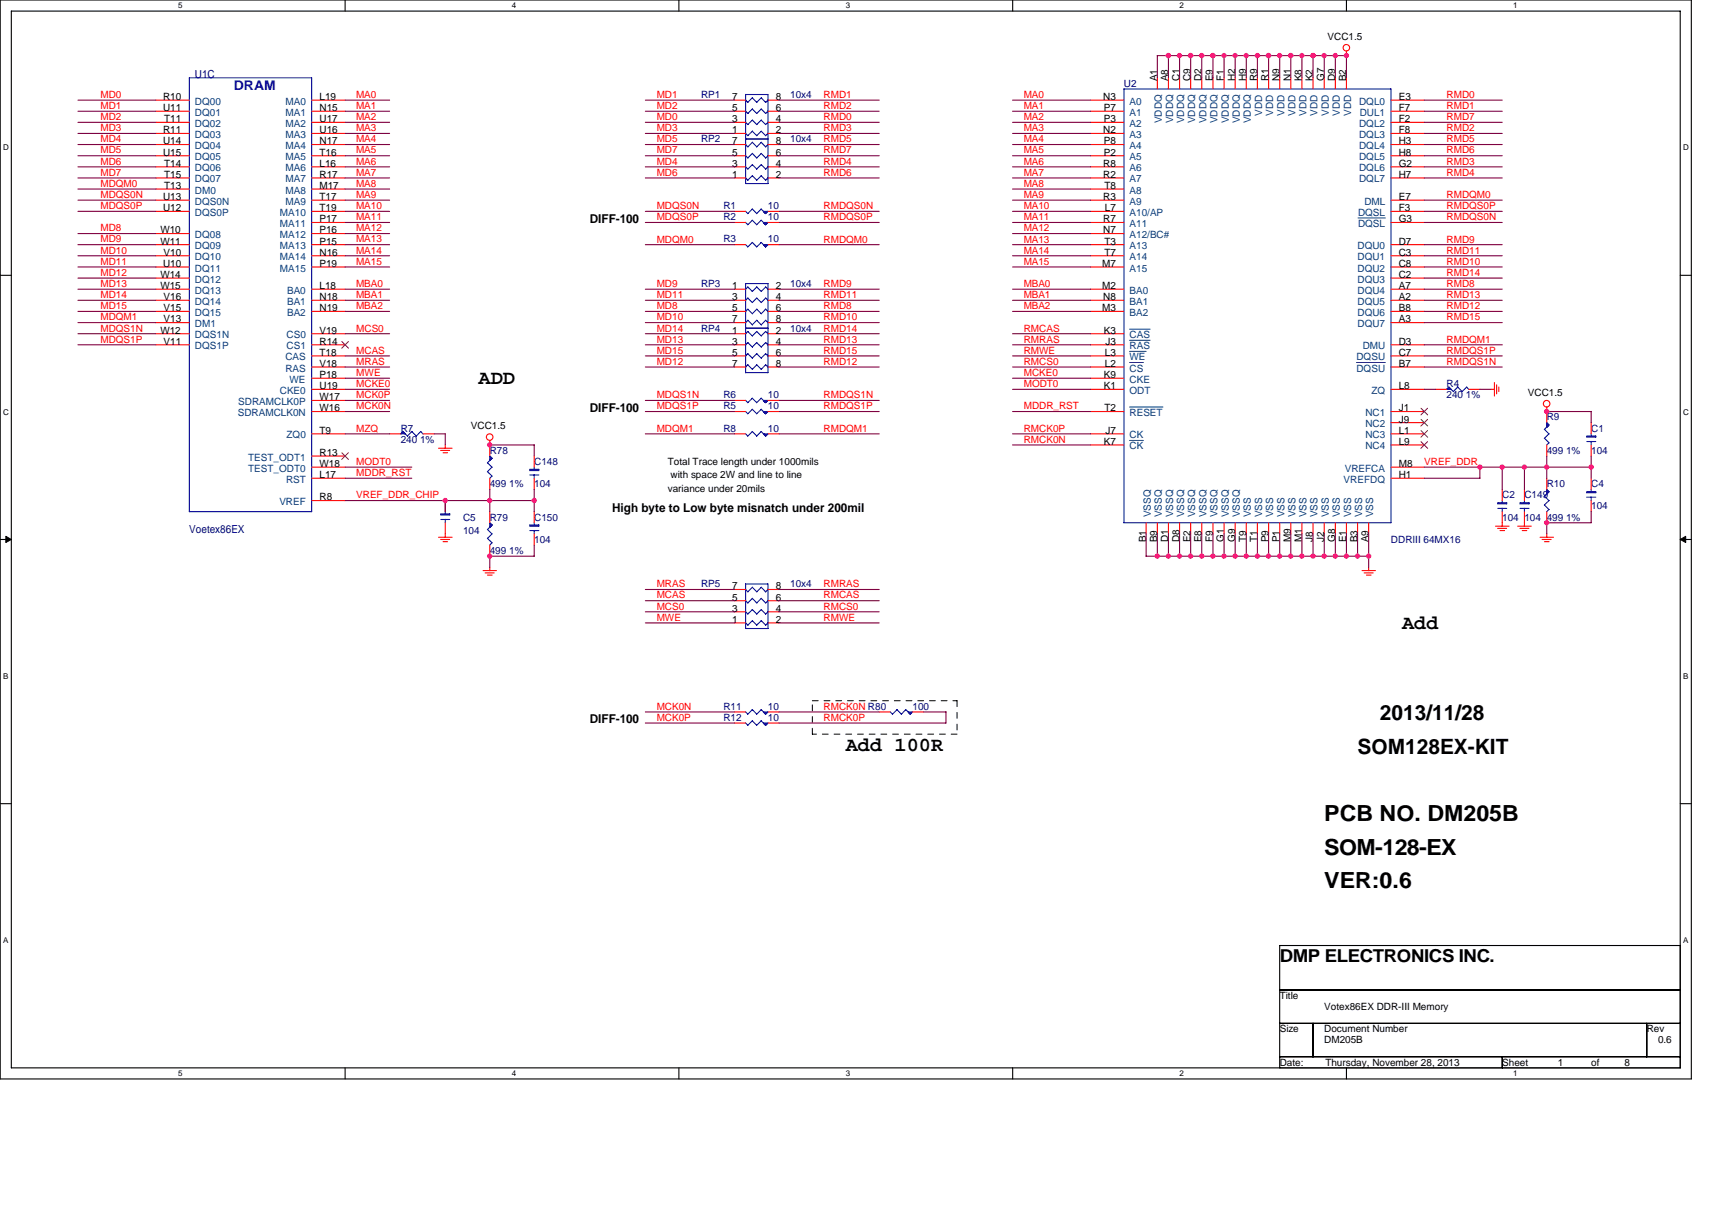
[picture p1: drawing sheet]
<svg xmlns="http://www.w3.org/2000/svg" width="297mm" height="210mm" viewBox="0 0 297 210" stroke-linecap="round" stroke-linejoin="round" font-family="sans-serif">
<path d="M0 0h293.5v187.2h-293.5zM2 1.9h289.5v183.4h-289.5z" fill="none" stroke="#000" stroke-width=".19"/>
<g fill="#fff">
<path d="M30.9 .2h.8v1.6h-.8z"/>
<path d="M30.9 185.5h.8v1.6h-.8z"/>
</g>
<path d="M59.9 0v1.9M59.9 185.3v1.9" fill="none" stroke="#000" stroke-width=".19"/>
<g fill="#fff">
<path d="M88.8 .2h.8v1.6h-.8z"/>
<path d="M88.8 185.5h.8v1.6h-.8z"/>
</g>
<path d="M117.8 0v1.9M117.8 185.3v1.9" fill="none" stroke="#000" stroke-width=".19"/>
<g fill="#fff">
<path d="M146.7 .2h.8v1.6h-.8z"/>
<path d="M146.7 185.5h.8v1.6h-.8z"/>
</g>
<path d="M175.7 0v1.9M175.7 185.3v1.9" fill="none" stroke="#000" stroke-width=".19"/>
<g fill="#fff">
<path d="M204.7 .2h.7v1.6h-.7z"/>
<path d="M204.7 185.5h.7v1.6h-.7z"/>
</g>
<path d="M233.6 0v1.9M233.6 185.3v1.9" fill="none" stroke="#000" stroke-width=".19"/>
<g fill="#fff">
<path d="M262.6 .2h.7v1.6h-.7z"/>
<path d="M262.6 185.5h.7v1.6h-.7z"/>
<path d="M.5 24.8h1v1.6h-1z"/>
<path d="M292 24.8h1v1.6h-1z"/>
<path d="M.5 70.7h1v1.5h-1z"/>
<path d="M292 70.7h1v1.5h-1z"/>
</g>
<path d="M0 47.8h2M291.5 47.8h2" fill="none" stroke="#000" stroke-width=".19"/>
<g fill="#fff">
<path d="M.5 116.5h.9v1.6h-.9z"/>
<path d="M292 116.5h.9v1.6h-.9z"/>
</g>
<path d="M0 93.6h2M291.5 93.6h2" fill="none" stroke="#000" stroke-width=".19"/>
<path d="M1 93.1l1 .5-1 .5zM291.5 93.6l1-.5v1z" fill="#000" stroke="#000" stroke-width=".17"/>
<g fill="#fff">
<path d="M.5 162.4h.9v1.5h-.9z"/>
<path d="M292 162.4h.9v1.5h-.9z"/>
</g>
<path d="M0 139.5h2M291.5 139.5h2M222 164.1h69.5v21.2h-69.5zM222 171.8h69.5M222 177.6h69.5M227.8 177.6v5.8M285.7 177.6v5.8M222 183.4h69.5M260.6 183.4v1.9" fill="none" stroke="#000" stroke-width=".19"/>
<path d="M140.9 121.6h25.1M140.9 127.4v-5.8M166 121.6v5.8M166 127.4h-25.1" fill="none" stroke="#000" stroke-width=".17" stroke-dasharray="1 1 1 1 1 1 1 1"/>
<g fill="none" stroke="#f00" stroke-width=".19">
<path d="M27.1 17.4h5.7M27.1 19.3h5.7M54.1 17.4h5.8M54.1 19.3h5.8M127.4 17.4h2M127.4 19.3h2M133.2 17.4h2M133.2 19.3h2M189.2 17.4h5.8M189.2 19.3h5.8M200.8 13.5v1.9M202.7 13.5v1.9"/>
<path d="M204.7 13.5v1.9M206.6 13.5v1.9M208.5 13.5v1.9M210.5 13.5v1.9M212.4 13.5v1.9M214.3 13.5v1.9M216.2 13.5v1.9M218.2 13.5v1.9M220.1 13.5v1.9M222 13.5v1.9M224 13.5v1.9M225.9 13.5v1.9"/>
<path d="M227.8 13.5v1.9M229.8 13.5v1.9M231.7 13.5v1.9M233.6 8.9v.8M233.6 13.5v1.9M241.3 17.4h5.8M241.3 19.3h5.8M27.1 21.2h5.7M27.1 23.2h5.7M27.1 25.1h5.7M27.1 27h5.7M27.1 29h5.7"/>
<path d="M27.1 30.9h5.7M27.1 32.8h5.7M27.1 34.7h5.7M27.1 36.7h5.7M54.1 21.2h5.8M54.1 23.2h5.8M54.1 25.1h5.8M54.1 27h5.8M54.1 29h5.8M54.1 30.9h5.8M54.1 32.8h5.8M54.1 34.7h5.8"/>
<path d="M54.1 36.7h5.8M54.1 38.6h5.8M127.4 21.2h2M127.4 23.2h2M127.4 25.1h2M127.4 27h2M127.4 29h2M127.4 30.9h2M127.4 36.7h2M127.4 38.6h2M133.2 21.2h2M133.2 23.2h2"/>
<path d="M133.2 25.1h2M133.2 27h2M133.2 29h2M133.2 30.9h2M133.2 36.7h2M133.2 38.6h2M189.2 21.2h5.8M189.2 23.2h5.8M189.2 25.1h5.8M189.2 27h5.8M189.2 29h5.8M189.2 30.9h5.8"/>
<path d="M189.2 32.8h5.8M189.2 34.7h5.8M189.2 36.7h5.8M189.2 38.6h5.8M241.3 21.2h5.8M241.3 23.2h5.8M241.3 25.1h5.8M241.3 27h5.8M241.3 29h5.8M241.3 30.9h5.8M241.3 34.7h5.8M241.3 36.7h5.8"/>
<path d="M241.3 38.6h5.8M27.1 40.5h5.7M27.1 50.2h5.7M27.1 52.1h5.7M27.1 54h5.7M27.1 57.9h5.7M27.1 59.8h5.7M27.1 42.5h5.7M27.1 44.4h5.7M27.1 46.3h5.7M27.1 48.3h5.7M27.1 56h5.7"/>
<path d="M54.1 40.5h5.8M54.1 50.2h5.8M54.1 52.1h5.8M54.1 54h5.8M54.1 57.9h5.8M54.1 59.8h5.8M54.1 42.5h5.8M54.1 44.4h5.8M54.1 46.3h5.8M127.4 50.2h2M127.4 52.1h2M127.4 54h2"/>
<path d="M127.4 57.9h2M127.4 59.8h2M127.4 42.5h2M127.4 56h2M133.2 50.2h2M133.2 52.1h2M133.2 54h2M133.2 57.9h2M133.2 59.8h2M133.2 42.5h2M133.2 56h2M189.2 40.5h5.8"/>
<path d="M189.2 50.2h5.8M189.2 52.1h5.8M189.2 54h5.8M189.2 57.9h5.8M189.2 59.8h5.8M189.2 42.5h5.8M189.2 44.4h5.8M189.2 46.3h5.8M241.3 50.2h5.8M241.3 52.1h5.8M241.3 54h5.8M241.3 59.8h5.8"/>
<path d="M241.3 42.5h5.8M241.3 44.4h5.8M241.3 46.3h5.8M241.3 48.3h5.8M241.3 56h5.8M54.1 67.6h5.8M54.1 75.3h5.8M54.1 65.6h5.8M54.1 63.7h5.8M54.1 61.8h5.8M54.1 71.4h5.8M54.1 69.5h5.8"/>
<path d="M54.1 79.1h5.8M67.6 75.3h1.9M73.4 75.3h1.9M76.1 77.8h2.3M76.5 78.2h1.5M76.9 78.6h.8M77.3 77.2v.6M85 76.4v2.7M92.7 79.1v2M127.4 75.3h2M127.4 63.7h2M127.4 61.8h2"/>
<path d="M127.4 71.4h2M127.4 69.5h2M133.2 75.3h2M133.2 63.7h2M133.2 61.8h2M133.2 71.4h2M133.2 69.5h2M189.2 67.6h5.8M189.2 75.3h5.8M189.2 77.2h5.8M189.2 65.6h5.8M189.2 63.7h5.8"/>
<path d="M189.2 61.8h5.8M189.2 71.4h5.8M241.3 67.6h5.8M241.3 75.3h5.8M241.3 77.2h5.8M241.3 63.7h5.8M241.3 61.8h5.8M241.3 71.4h5.8M241.3 73.3h5.8M249.1 67.6h1.9M254.8 67.6h2M258.7 67.6h.6"/>
<path d="M259.3 66.4v2.3M259.7 66.8v1.5M260.1 67.2v.7M268.4 70.7v2.6M268.4 77.2v1.9M276.1 73.3v2M276.1 77.2v1.9M54.1 81.1h5.8M54.1 83h5.8M54.1 86.9h5.8M76.1 93.2h2.3M76.5 93.6h1.5"/>
<path d="M76.9 94h.8M77.3 86.9v1.9M77.3 90.7v2.6M83.8 99h2.3M84.2 99.4h1.5M84.6 99.8h.8M85 83v1.9M85 88.8v1.9M85 94.6v1.9M85 98.4v.6M92.7 83v1.9M92.7 88.8v1.9"/>
<path d="M92.7 92.6v2M198.9 90.7v1.9M200.8 90.7v1.9M202.7 90.7v1.9M204.7 90.7v1.9M206.6 90.7v1.9M208.5 90.7v1.9M210.5 90.7v1.9M212.4 90.7v1.9M214.3 90.7v1.9M216.2 90.7v1.9M218.2 90.7v1.9"/>
<path d="M220.1 90.7v1.9M222 90.7v1.9M224 90.7v1.9M225.9 90.7v1.9M227.8 90.7v1.9M229.8 90.7v1.9M231.7 90.7v1.9M233.6 90.7v1.9M235.5 90.7v1.9M236.3 99h2.4M236.7 99.4h1.5M237.1 99.8h.8"/>
<path d="M237.5 90.7v1.9M237.5 98.4v.6M241.3 81.1h5.8M241.3 83h5.8M259.5 91.3h2.3M259.8 91.7h1.6M260.3 92.1h.7M260.6 84.9v2M260.6 88.8v2.5M263.3 91.3h2.4M263.7 91.7h1.6M264.1 92.1h.8"/>
<path d="M264.5 84.9v2M264.5 88.8v2.5M267.2 93.2h2.3M267.6 93.6h1.5M268 94h.8M268.4 83v1.9M268.4 88.8v1.9M268.4 92.6v.7M276.1 83v1.9M276.1 86.9v1.9M127.4 108.1h2M127.4 106.2h2"/>
<path d="M127.4 104.2h2M127.4 102.3h2M133.2 108.1h2M133.2 106.2h2M133.2 104.2h2M133.2 102.3h2M127.4 123.5h2M127.4 125.5h2M133.2 123.5h2M133.2 125.5h2M152.5 123.5h2M158.3 123.5h1.9"/>
<circle cx="233.6" cy="8.3" r=".57"/>
<circle cx="85" cy="75.8" r=".57"/>
<circle cx="268.3" cy="70.1" r=".57"/>
</g>
<g fill="none" stroke="#00f" stroke-width=".19">
<path d="M32.8 13.5h21.3v75.3h-21.3zM129.4 19.3l.4 .4M129.4 17.4l.4 .4M129.4 16.4h3.8l.1 15.5h-3.9zM130.5 18.9l.8 .8 .8-.8 .8 .8M130.5 17l.8 .8M130.6 18.9l-.9 .8M130.6 17l-.9 .8M131.3 17.8l.8-.8 .8 .8M133.3 19.3l-.5 .4M133.3 17.4l-.5 .4M195 15.4h46.3v75.3h-46.3z"/>
<path d="M129.3 24.1h4M129.3 38.6l.4 .4 .8-.8 .8 .8M129.3 36.7l.4 .4M129.4 23.2l.4 .4M129.4 21.2l.4 .4M129.4 30.9l.4 .4M129.4 29l.4 .4M129.4 27l.4 .4M129.4 25.1l.4 .4M130.5 22.8l.8 .8 .8-.8 .8 .8M130.5 20.8l.8 .8M130.5 30.5l.8 .8 .8-.8 .8 .8"/>
<path d="M130.5 28.6l.8 .8M130.5 24.7l.8 .8 .8-.8 .8 .8M130.6 22.8l-.9 .7M130.6 20.8l-.9 .8M130.6 30.5l-.9 .8M130.6 28.6l-.9 .7M130.6 26.6l-.9 .8M130.6 24.7l-.9 .8M131.3 37.1l-.8-.8-.8 .8M132.1 38.2l.7 .8 .4-.4M132.1 36.3l.7 .8M132.1 20.8l.8 .8"/>
<path d="M132.1 38.2l-.8 .8M132.1 28.6l.8 .8M132.1 26.6l.8 .8M132.1 36.3l-.8 .8M132.1 20.8l-.8 .8M132.1 26.6l-.8 .8-.8-.8M132.1 28.6l-.8 .7M133.2 36.7l-.4 .4M133.3 23.1l-.5 .4M133.3 21.2l-.5 .4M133.3 30.9l-.5 .4M133.3 28.9l-.5 .4"/>
<path d="M133.3 27l-.5 .4M133.3 25.1l-.5 .4M129.3 56.9h4M129.3 42.4l.4 .5 .8-.8 .8 .7M129.4 49.2h3.8v15.5h-3.8zM129.7 57.5l.9 .8M129.7 59.5l.9 .7M129.7 49.8l.9 .8M129.7 51.7l.9 .8M129.7 53.7l.9 .8M129.7 55.6l.9 .8M129.8 57.5l-.4 .4"/>
<path d="M129.8 59.4l-.4 .4M129.8 49.8l-.4 .4M129.8 51.7l-.4 .4M129.8 53.6l-.4 .4M129.8 55.6l-.4 .4M130.5 54.4l.8-.8 .8 .9M130.5 56.4l.8-.8 .8 .8M131.3 59.5l.8 .7M131.3 51.7l.8 .8M131.3 59.4l-.8 .8M131.3 51.7l-.8 .8M132.1 42.1l.7 .8 .4-.4"/>
<path d="M132.1 42.1l-.8 .8M132.8 57.5l.5 .4M132.8 59.5l.5 .4M132.8 49.8l.5 .4M132.8 51.7l.5 .4M132.8 53.7l.5 .4M132.8 55.6l.5 .4M132.9 57.5l-.8 .8-.8-.8-.8 .8M132.9 59.4l-.8 .8M132.9 49.8l-.8 .8-.8-.8-.8 .8M132.9 51.7l-.8 .8M132.9 53.6l-.8 .8"/>
<path d="M132.9 55.6l-.8 .8M71.5 74.9l.8 .8M71.5 74.9l-.8 .8-.8-.8-.4 .4M73.4 75.3l-.4-.4-.8 .8M85 79.1l.4 .4M85.4 79.5l-.8 .8M129.3 71.4l.4 .4M129.3 69.5l.4 .4 .8-.8 .8 .8M129.3 75.3l.4 .4 .8-.8 .8 .8M129.7 61.4l.9 .8M129.7 63.3l.9 .8M129.8 61.4l-.4 .4"/>
<path d="M129.8 63.3l-.4 .4M130.5 71l.8 .8M130.5 71l-.8 .8M131.3 63.3l-.8 .8M132.1 71l.7 .8M132.1 69.1l.7 .8 .4-.4M132.1 74.9l.7 .8 .4-.4M132.1 71l-.8 .8M132.1 69.1l-.8 .8M132.1 74.9l-.8 .8M132.8 61.4l.5 .4M132.8 63.3l.5 .4"/>
<path d="M132.9 61.4l-.8 .8-.8-.8-.8 .7M132.9 63.3l-.8 .8-.8-.8M133.2 71.4l-.4 .4M251.4 67.2l.8 .8M251.4 67.2l-.4 .4M252.9 67.2l.8 .8M252.9 67.2l-.7 .7M254.5 67.2l.4 .4M254.5 67.2l-.8 .7M268 74.5l.8 .8-.9 .8M268 76.1l.8 .8M268.4 73.3l.4 .5"/>
<path d="M268.7 73.7l-.8 .8M268.7 76.8l-.4 .4M275.3 76.6h1.6M276.1 75.3v.4M276.1 76.6v.6M76.5 90.1h1.5M77.3 88.8v.4M77.3 90.1v.6M84.6 91.9l.8 .8-.8 .8M84.6 93.4l.8 .8-.4 .4M84.6 80.3l.8 .8-.8 .8M84.6 81.9l.8 .7-.4 .4"/>
<path d="M85 90.7l.4 .4M85.4 91.1l-.8 .8M91.9 82.4h1.6M91.9 92.1h1.6M92.7 81v.4M92.7 82.4v.6M92.7 90.7v.4M92.7 92.1v.5M259.9 88.2h1.5M260.6 86.8v.4M260.6 88.2v.6M263.7 88.2h1.6"/>
<path d="M264.5 86.8v.4M264.5 88.2v.6M268 86.1l.8 .8-.9 .8M268 87.6l.8 .8M268.4 84.9l.4 .4M268.7 85.3l-.8 .8M268.7 88.4l-.4 .4M275.3 86.3h1.6M276.1 84.9v.4M276.1 86.3v.6M129.4 101.3h3.8l.1 7.8h-3.9zM129.4 108.1l.4 .4"/>
<path d="M129.4 106.2l.4 .4M129.4 104.2l.4 .4M129.4 102.3l.4 .4M130.5 107.7l.8 .8 .8-.8 .8 .8M130.5 105.8l.8 .8M130.5 103.8l.8 .8M130.6 107.7l-.9 .8M130.6 105.8l-.9 .8M130.6 103.8l-.9 .8M130.6 101.9l-.9 .8M131.3 104.6l.8-.8 .8 .8M132.1 105.8l.8 .8"/>
<path d="M132.1 101.9l.8 .8M132.1 101.9l-.8 .8-.8-.8M132.1 105.8l-.8 .8M133.3 108.1l-.5 .4M133.3 106.2l-.5 .4M133.3 104.2l-.5 .4M133.3 102.3l-.5 .4M129.3 123.5l.4 .4M130.5 125.1l.8 .8M130.5 125.1l-.8 .8-.4-.4M131.3 123.9l-.8-.8-.8 .9M132.1 123.1l.7 .8"/>
<path d="M132.1 125.1l.7 .8 .4-.4M132.1 123.1l-.8 .9M132.1 125.1l-.8 .8M133.2 123.5l-.4 .5M154.4 123.5l.5 .4M156.4 123.9l-.8-.8-.8 .9M157.9 123.9l-.8-.8-.7 .9M158.3 123.5l-.4 .5"/>
</g>
<path d="M235.6 37.8h4.8M196 57.1h3.6M196 59.1h3.6M196 76.4h2.4M196 62.9h2.4M196 61h2.9M196 70.6h5.8M235.3 62.9h5.1" fill="none" stroke="#004080" stroke-width=".17"/>
<path d="M59.3 59.3l1.2 1.1M60.4 59.3l-1.1 1.1M59.3 78.6l1.2 1.1M60.4 78.6l-1.1 1.1M246.5 76.6l1.2 1.2M246.5 74.7l1.2 1.2M246.5 72.8l1.2 1.1M246.5 70.8l1.2 1.2M247.7 76.6l-1.2 1.2M247.7 74.7l-1.2 1.2M247.7 72.8l-1.2 1.1M247.7 70.8l-1.2 1.2" fill="none" stroke="#804000" stroke-width=".17"/>
<g fill="#00f" stroke="#00f" stroke-width=".19">
<path d="M132.5 38.6h.7l-.4 .4z" fill-rule="evenodd"/>
<path d="M251 67.6l.4-.4 .4 .4-.4-.4 .4 .4z" fill-rule="evenodd"/>
<path d="M132.5 71.4h.7l-.4 .4z" fill-rule="evenodd"/>
<path d="M275.3 75.7v.2h1.6v-.2z" fill-rule="evenodd"/>
<path d="M259.9 87.2v.2h1.5v-.2z" fill-rule="evenodd"/>
<path d="M69.9 74.9l.4 .4h-.8l.4-.4 .4 .4z" fill-rule="evenodd"/>
<path d="M132.5 69.5h.7l-.4 .4z" fill-rule="evenodd"/>
<path d="M275.3 85.3v.2h1.6v-.2z" fill-rule="evenodd"/>
<path d="M85 90.7l.4 .4-.4 .4 .4-.4-.4 .4z" fill-rule="evenodd"/>
<path d="M91.9 81.4v.3h1.6v-.3z" fill-rule="evenodd"/>
<path d="M85 79.1l.4 .4-.4 .4 .4-.4-.4 .4z" fill-rule="evenodd"/>
<path d="M91.9 91.1v.2h1.6v-.2z" fill-rule="evenodd"/>
<path d="M157.6 123.5h.7l-.4 .4z" fill-rule="evenodd"/>
<path d="M76.5 89.2v.2h1.5v-.2z" fill-rule="evenodd"/>
<path d="M132.5 42.5h.7l-.4 .3z" fill-rule="evenodd"/>
<path d="M132.5 123.5h.7l-.4 .4z" fill-rule="evenodd"/>
<path d="M263.7 87.2v.2h1.6v-.2z" fill-rule="evenodd"/>
<path d="M132.5 125.5h.7l-.4 .4z" fill-rule="evenodd"/>
<path d="M132.5 75.3h.7l-.4 .4z" fill-rule="evenodd"/>
<path d="M132.5 36.7h.7l-.4 .4z" fill-rule="evenodd"/>
<path d="M268.4 84.9l.3 .4-.3 .4 .3-.4-.3 .4z" fill-rule="evenodd"/>
<path d="M268.4 73.3l.3 .4-.3 .4 .3-.4-.3 .4z" fill-rule="evenodd"/>
</g>
<g fill="none" stroke="#800040" stroke-width=".19">
<path d="M13.5 17.4h13.6M13.5 19.3h13.6M59.9 17.4h7.7M59.9 19.3h7.7M112 17.4h15.4M112 19.3h15.4M135.1 17.4h17.4M135.1 19.3h17.4M175.7 17.4h13.5M175.7 19.3h13.5M200.8 9.7h32.8M200.8 9.6v3.9"/>
<path d="M202.7 9.6v3.9M204.7 9.6v3.9M206.6 9.6v3.9M208.5 9.6v3.9M210.5 9.6v3.9M212.4 9.6v3.9M214.3 9.6v3.9M216.2 9.6v3.9M218.2 9.6v3.9M220.1 9.6v3.9M222 9.6v3.9M224 9.6v3.9"/>
<path d="M225.9 9.6v3.9M227.8 9.6v3.9M229.8 9.6v3.9M231.7 9.6v3.9M233.6 9.6v3.9M247.1 17.4h13.5M247.1 19.3h13.5M13.5 21.2h13.6M13.5 23.2h13.6M13.5 25.1h13.6M13.5 27h13.6M13.5 29h13.6"/>
<path d="M13.5 30.9h13.6M13.5 32.8h13.6M13.5 34.7h13.6M13.5 36.7h13.6M59.9 21.2h7.7M59.9 23.2h7.7M59.9 25.1h7.7M59.9 27h7.7M59.9 29h7.7M59.9 30.9h7.7M59.9 32.8h7.7M59.9 34.7h7.7"/>
<path d="M59.9 36.7h7.7M59.9 38.6h7.7M112 21.2h15.4M112 23.2h15.4M112 25.1h15.4M112 27h15.4M112 29h15.4M112 30.9h15.4M112 36.7h15.4M112 38.6h15.4M135.1 21.2h17.4M135.1 23.2h17.4"/>
<path d="M135.1 25.1h17.4M135.1 27h17.4M135.1 29h17.4M135.1 30.9h17.4M135.1 36.7h17.4M135.1 38.6h17.4M175.7 21.2h13.5M175.7 23.2h13.5M175.7 25.1h13.5M175.7 27h13.5M175.7 29h13.5M175.7 30.9h13.5"/>
<path d="M175.7 32.8h13.5M175.7 34.7h13.5M175.7 36.7h13.5M175.7 38.6h13.5M247.1 21.2h13.5M247.1 23.2h13.5M247.1 25.1h13.5M247.1 27h13.5M247.1 29h13.5M247.1 30.9h13.5M247.1 34.7h13.5M247.1 36.7h13.5"/>
<path d="M247.1 38.6h13.5M13.5 44.4h13.6M13.5 46.3h13.6M13.5 48.3h13.6M13.5 50.2h13.6M13.5 52.1h13.6M13.5 40.5h13.6M13.5 42.5h13.6M13.5 57.9h13.6M13.5 54h13.6M13.5 56h13.6M13.5 59.8h13.6"/>
<path d="M59.9 44.4h7.7M59.9 46.3h7.7M59.9 50.2h7.7M59.9 52.1h7.7M59.9 40.5h7.7M59.9 42.5h7.7M59.9 57.9h7.7M59.9 54h7.7M112 50.2h15.4M112 52.1h15.4M112 42.5h15.4M112 57.9h15.4"/>
<path d="M112 54h15.4M112 56h15.4M112 59.8h15.4M135.1 50.2h17.4M135.1 52.1h17.4M135.1 42.5h17.4M135.1 57.9h17.4M135.1 54h17.4M135.1 56h17.4M135.1 59.8h17.4M175.7 44.4h13.5M175.7 46.3h13.5"/>
<path d="M175.7 50.2h13.5M175.7 52.1h13.5M175.7 40.5h13.5M175.7 42.5h13.5M175.7 57.9h13.5M175.7 54h13.5M175.7 59.8h13.5M247.1 44.4h13.5M247.1 46.3h13.5M247.1 48.3h13.5M247.1 50.2h13.5M247.1 52.1h13.5"/>
<path d="M247.1 42.5h13.5M247.1 54h13.5M247.1 56h13.5M247.1 59.8h13.5M59.9 61.8h7.7M59.9 63.7h7.7M59.9 67.6h7.7M59.9 69.5h7.7M59.9 71.4h7.7M59.9 75.3h7.7M59.9 65.6h7.7M75.3 75.3h2"/>
<path d="M77.3 75.3v1.9M85 77.2h7.7v1.9M112 61.8h15.4M112 63.7h15.4M112 69.5h15.4M112 71.4h15.4M112 75.3h15.4M135.1 61.8h17.4M135.1 63.7h17.4M135.1 69.5h17.4M135.1 71.4h17.4M135.1 75.3h17.4"/>
<path d="M175.7 61.8h13.5M175.7 63.7h13.5M175.7 67.6h13.5M175.7 71.4h13.5M175.7 75.3h13.5M175.7 65.6h13.5M175.7 77.2h13.5M247.1 61.8h13.5M247.1 63.7h13.5M247.1 67.6h2M256.7 67.6h2M268.3 71.4h7.8v1.9"/>
<path d="M268.4 79.1v3.9M276.1 79.1v3.9M59.9 81.1h11.6M59.9 83h11.6M59.9 86.9h32.8M77.3 86.8v2M85 84.9v3.9M92.7 94.6v1.9h-7.7v1.9M92.7 84.9v3.9M198.8 96.5h38.7M198.9 92.6v3.9M200.8 92.6v3.9"/>
<path d="M202.7 92.6v3.9M204.7 92.6v3.9M206.6 92.6v3.9M208.5 92.6v3.9M210.5 92.6v3.9M212.4 92.6v3.9M214.3 92.6v3.9M216.2 92.6v3.9M218.2 92.6v3.9M220.1 92.6v3.9M222 92.6v3.9M224 92.6v3.9"/>
<path d="M225.9 92.6v3.9M227.8 92.6v3.9M229.8 92.6v3.9M231.7 92.6v3.9M233.6 92.6v3.9M235.5 92.6v3.9M237.5 92.6v5.8M247.1 81.1h29M247.1 83h9.7M256.8 81.1v1.9M260.6 81v3.9M264.5 81v3.9"/>
<path d="M276.1 88.8v1.9h-7.8l.1 1.9M112 104.2h15.4M112 106.2h15.4M112 108.1h15.4M112 102.3h15.4M135.1 104.2h17.4M135.1 106.2h17.4M135.1 108.1h17.4M135.1 102.3h17.4M112 123.5h15.4M112 125.5h15.4M135.1 123.5h17.4"/>
<path d="M160.2 123.5h3.9v2h-29"/>
</g>
<g fill="#f0f" stroke="#f0f" stroke-width=".19">
<circle cx="202.7" cy="9.6" r=".38"/>
<circle cx="204.6" cy="9.6" r=".38"/>
<circle cx="206.6" cy="9.6" r=".38"/>
<circle cx="210.4" cy="9.6" r=".38"/>
<circle cx="216.2" cy="9.6" r=".38"/>
<circle cx="214.3" cy="9.6" r=".37"/>
<circle cx="208.5" cy="9.6" r=".38"/>
<circle cx="212.4" cy="9.6" r=".38"/>
<circle cx="220.1" cy="9.6" r=".38"/>
<circle cx="222" cy="9.6" r=".38"/>
<circle cx="223.9" cy="9.6" r=".38"/>
<circle cx="227.8" cy="9.6" r=".38"/>
<circle cx="233.6" cy="9.6" r=".38"/>
<circle cx="231.7" cy="9.6" r=".38"/>
<circle cx="225.9" cy="9.6" r=".38"/>
<circle cx="229.7" cy="9.6" r=".38"/>
<circle cx="218.2" cy="9.6" r=".38"/>
<circle cx="235.5" cy="96.5" r=".38"/>
<circle cx="231.7" cy="96.5" r=".38"/>
<circle cx="220.1" cy="96.5" r=".38"/>
<circle cx="210.4" cy="96.5" r=".38"/>
<circle cx="237.5" cy="96.5" r=".38"/>
<circle cx="233.6" cy="96.5" r=".38"/>
<circle cx="268.4" cy="71.4" r=".38"/>
<circle cx="276.1" cy="81.1" r=".38"/>
<circle cx="225.9" cy="96.5" r=".38"/>
<circle cx="212.4" cy="96.5" r=".38"/>
<circle cx="208.5" cy="96.5" r=".38"/>
<circle cx="77.2" cy="86.9" r=".38"/>
<circle cx="216.2" cy="96.5" r=".38"/>
<circle cx="214.3" cy="96.5" r=".37"/>
<circle cx="229.7" cy="96.5" r=".38"/>
<circle cx="222" cy="96.5" r=".38"/>
<circle cx="202.7" cy="96.5" r=".38"/>
<circle cx="204.6" cy="96.5" r=".38"/>
<circle cx="206.6" cy="96.5" r=".38"/>
<circle cx="223.9" cy="96.5" r=".38"/>
<circle cx="227.8" cy="96.5" r=".38"/>
<circle cx="268.4" cy="81.1" r=".38"/>
<circle cx="256.8" cy="81.1" r=".38"/>
<circle cx="268.4" cy="90.7" r=".38"/>
<circle cx="218.2" cy="96.5" r=".38"/>
<circle cx="200.8" cy="96.5" r=".38"/>
<circle cx="85" cy="86.9" r=".38"/>
<circle cx="85" cy="96.5" r=".38"/>
<circle cx="85" cy="77.2" r=".38"/>
<circle cx="92.7" cy="86.9" r=".38"/>
<circle cx="264.5" cy="81.1" r=".38"/>
<circle cx="260.6" cy="81.1" r=".38"/>
</g>
<g font-size="3.9">
<text x="229.8" y="142.6">PCB NO. DM205B</text>
<text x="229.8" y="148.4">SOM-128-EX</text>
<text x="229.8" y="154.1">VER:0.6</text>
</g>
<g font-size="3.7">
<text x="239.4" y="125">2013/11/28</text>
<text x="235.5" y="130.8">SOM128EX-KIT</text>
</g>
<g font-size="3.5">
<text x="83" y="66.6">ADD</text>
<text x="243.3" y="109.1">Add</text>
<text x="146.7" y="130.3">Add 100R</text>
</g>
<text font-size="3.1" x="222" y="166.9">DMP ELECTRONICS INC.</text>
<text font-size="2.3" fill="#00f" x="40.6" y="15.6">DRAM</text>
<g font-size="2.1">
<text x="102.3" y="38.7">DIFF-100</text>
<text x="102.3" y="71.5">DIFF-100</text>
<text x="106.2" y="88.8">High byte to Low byte misnatch under 200mil</text>
<text x="102.3" y="125.5">DIFF-100</text>
</g>
<g font-size="1.9" fill="#000080">
<text x="33.8" y="13.5">U1C</text>
<text x="32.8" y="92.4">Voetex86EX</text>
</g>
<g font-size="1.7">
<text x="230.3" y="6.9">VCC1.5</text>
<text x="28.3" y="17.4">R10</text>
<text x="55.4" y="17.4">L19</text>
<text x="127" y="17.4">7</text>
<text x="134.6" y="17.4">8</text>
<text x="191.4" y="17.4">N3</text>
<text x="200.8" y="14.1" transform="rotate(-90 200.8 14.1)">A1</text>
<text x="202.7" y="14.1" transform="rotate(-90 202.7 14.1)">A8</text>
<text x="204.6" y="14.1" transform="rotate(-90 204.6 14.1)">C1</text>
<text x="206.6" y="14.1" transform="rotate(-90 206.6 14.1)">C9</text>
<text x="208.5" y="14.1" transform="rotate(-90 208.5 14.1)">D2</text>
<text x="210.4" y="14.1" transform="rotate(-90 210.4 14.1)">E9</text>
<text x="212.4" y="14.1" transform="rotate(-90 212.4 14.1)">F1</text>
<text x="214.3" y="14.1" transform="rotate(-90 214.3 14.1)">H2</text>
<text x="216.2" y="14.1" transform="rotate(-90 216.2 14.1)">H9</text>
<text x="218.1" y="14.1" transform="rotate(-90 218.1 14.1)">R9</text>
<text x="220.1" y="14.1" transform="rotate(-90 220.1 14.1)">R1</text>
<text x="222" y="14.1" transform="rotate(-90 222 14.1)">N9</text>
<text x="223.9" y="14.1" transform="rotate(-90 223.9 14.1)">N1</text>
<text x="225.9" y="14.1" transform="rotate(-90 225.9 14.1)">K8</text>
<text x="227.8" y="14.1" transform="rotate(-90 227.8 14.1)">K2</text>
<text x="229.7" y="14.1" transform="rotate(-90 229.7 14.1)">G7</text>
<text x="231.7" y="14.1" transform="rotate(-90 231.7 14.1)">D9</text>
<text x="233.6" y="14.1" transform="rotate(-90 233.6 14.1)">B2</text>
<text x="242.7" y="17.4">E3</text>
<text x="28.3" y="19.3">U11</text>
<text x="28.3" y="23.1">R11</text>
<text x="28.5" y="21.2">T11</text>
<text x="55.4" y="19.3">N15</text>
<text x="55.4" y="21.2">U17</text>
<text x="55.4" y="23.1">U16</text>
<text x="127" y="23.1">1</text>
<text x="127" y="21.2">3</text>
<text x="127" y="19.3">5</text>
<text x="134.6" y="23.1">2</text>
<text x="134.6" y="21.2">4</text>
<text x="134.6" y="19.3">6</text>
<text x="191.4" y="23.1">N2</text>
<text x="191.5" y="19.3">P7</text>
<text x="191.5" y="21.2">P3</text>
<text x="242.7" y="19.3">F7</text>
<text x="242.7" y="21.2">F2</text>
<text x="242.7" y="23.1">F8</text>
<text x="28.3" y="25.1">U14</text>
<text x="28.3" y="27">U15</text>
<text x="28.5" y="28.9">T14</text>
<text x="55.4" y="25.1">N17</text>
<text x="55.4" y="27">T16</text>
<text x="55.4" y="28.9">L16</text>
<text x="127" y="28.9">3</text>
<text x="127" y="27">5</text>
<text x="127" y="25.1">7</text>
<text x="134.6" y="28.9">4</text>
<text x="134.6" y="27">6</text>
<text x="134.6" y="25.1">8</text>
<text x="191.4" y="28.9">R8</text>
<text x="191.5" y="25.1">P8</text>
<text x="191.5" y="27">P2</text>
<text x="242.7" y="25.1">H3</text>
<text x="242.7" y="27">H8</text>
<text x="242.7" y="28.9">G2</text>
<text x="28.3" y="34.7">U13</text>
<text x="28.5" y="32.8">T13</text>
<text x="28.5" y="30.9">T15</text>
<text x="55.4" y="30.9">R17</text>
<text x="55.4" y="32.8">M17</text>
<text x="55.4" y="34.7">T17</text>
<text x="127" y="30.9">1</text>
<text x="134.6" y="30.9">2</text>
<text x="191.4" y="30.9">R2</text>
<text x="191.4" y="34.7">R3</text>
<text x="191.6" y="32.8">T8</text>
<text x="242.7" y="30.9">H7</text>
<text x="242.7" y="34.7">E7</text>
<text x="27.8" y="40.5">W10</text>
<text x="28.3" y="36.7">U12</text>
<text x="55.4" y="36.7">T19</text>
<text x="55.4" y="38.6">P17</text>
<text x="55.4" y="40.5">P16</text>
<text x="191.4" y="38.6">R7</text>
<text x="191.4" y="40.5">N7</text>
<text x="191.7" y="36.7">L7</text>
<text x="242.7" y="36.7">F3</text>
<text x="242.7" y="38.6">G3</text>
<text x="27.8" y="42.4">W11</text>
<text x="28.3" y="46.3">U10</text>
<text x="28.4" y="44.4">V10</text>
<text x="55.4" y="42.4">P15</text>
<text x="55.4" y="44.4">N16</text>
<text x="55.4" y="46.3">P19</text>
<text x="191.3" y="46.3">M7</text>
<text x="191.6" y="42.4">T3</text>
<text x="191.6" y="44.4">T7</text>
<text x="242.7" y="42.4">D7</text>
<text x="242.7" y="44.4">C3</text>
<text x="242.7" y="46.3">C8</text>
<text x="27.8" y="48.2">W14</text>
<text x="27.8" y="50.2">W15</text>
<text x="28.4" y="52.1">V16</text>
<text x="55.4" y="50.2">L18</text>
<text x="55.4" y="52.1">N18</text>
<text x="127" y="50.2">1</text>
<text x="127" y="52.1">3</text>
<text x="134.6" y="50.2">2</text>
<text x="134.6" y="52.1">4</text>
<text x="191.3" y="50.2">M2</text>
<text x="191.4" y="52.1">N8</text>
<text x="242.7" y="48.2">C2</text>
<text x="242.7" y="50.2">A7</text>
<text x="242.7" y="52.1">A2</text>
<text x="27.8" y="57.9">W12</text>
<text x="28.4" y="56">V13</text>
<text x="28.4" y="54">V15</text>
<text x="28.4" y="59.8">V11</text>
<text x="55.4" y="54">N19</text>
<text x="55.4" y="57.9">V19</text>
<text x="55.4" y="59.8">R14</text>
<text x="127" y="57.9">1</text>
<text x="127" y="59.8">3</text>
<text x="127" y="54">5</text>
<text x="127" y="56">7</text>
<text x="134.6" y="57.9">2</text>
<text x="134.6" y="59.8">4</text>
<text x="134.6" y="54">6</text>
<text x="134.6" y="56">8</text>
<text x="191.3" y="54">M3</text>
<text x="191.5" y="57.9">K3</text>
<text x="191.8" y="59.8">J3</text>
<text x="242.7" y="54">B8</text>
<text x="242.7" y="56">A3</text>
<text x="242.7" y="59.8">D3</text>
<text x="55.4" y="61.7">T18</text>
<text x="55.4" y="65.6">P18</text>
<text x="55.4" y="63.7">V18</text>
<text x="127" y="61.7">5</text>
<text x="127" y="63.7">7</text>
<text x="134.6" y="61.7">6</text>
<text x="134.6" y="63.7">8</text>
<text x="191.5" y="65.6">K9</text>
<text x="191.7" y="63.7">L2</text>
<text x="191.7" y="61.7">L3</text>
<text x="242.7" y="61.7">C7</text>
<text x="242.7" y="63.7">B7</text>
<text x="55.4" y="67.5">U19</text>
<text x="55.4" y="71.4">W16</text>
<text x="55.4" y="69.5">W17</text>
<text x="191.5" y="67.5">K1</text>
<text x="191.6" y="71.4">T2</text>
<text x="242.7" y="67.5">L8</text>
<text x="242.7" y="71.4">J1</text>
<text x="265.1" y="68.7">VCC1.5</text>
<text x="55.4" y="75.3">T9</text>
<text x="81.7" y="74.5">VCC1.5</text>
<text x="191.5" y="77.2">K7</text>
<text x="191.8" y="75.3">J7</text>
<text x="242.7" y="77.2">L9</text>
<text x="242.7" y="75.3">L1</text>
<text x="242.7" y="73.3">J9</text>
<text x="55.4" y="81">W18</text>
<text x="55.4" y="79.1">R13</text>
<text x="55.4" y="83">L17</text>
<text x="115.9" y="80.7">Total Trace length under 1000mils</text>
<text x="116.3" y="83">with space 2W and line to line</text>
<text x="242.7" y="81">M8</text>
<text x="242.7" y="83">H1</text>
<text x="55.4" y="86.8">R8</text>
<text x="115.9" y="85.3">variance under 20mils</text>
<text x="198.8" y="94.1" transform="rotate(-90 198.8 94.1)">B1</text>
<text x="200.8" y="94.1" transform="rotate(-90 200.8 94.1)">B9</text>
<text x="202.7" y="94.1" transform="rotate(-90 202.7 94.1)">D1</text>
<text x="204.6" y="94.1" transform="rotate(-90 204.6 94.1)">D8</text>
<text x="206.6" y="94.1" transform="rotate(-90 206.6 94.1)">E2</text>
<text x="208.5" y="94.1" transform="rotate(-90 208.5 94.1)">E8</text>
<text x="210.4" y="94.1" transform="rotate(-90 210.4 94.1)">F9</text>
<text x="212.4" y="94.1" transform="rotate(-90 212.4 94.1)">G1</text>
<text x="214.3" y="94.1" transform="rotate(-90 214.3 94.1)">G9</text>
<text x="216.2" y="94.1" transform="rotate(-90 216.2 94.1)">T9</text>
<text x="218.1" y="94.1" transform="rotate(-90 218.1 94.1)">T1</text>
<text x="220.1" y="94.1" transform="rotate(-90 220.1 94.1)">P9</text>
<text x="222" y="94.1" transform="rotate(-90 222 94.1)">P1</text>
<text x="223.9" y="94.1" transform="rotate(-90 223.9 94.1)">M9</text>
<text x="225.9" y="94.1" transform="rotate(-90 225.9 94.1)">M1</text>
<text x="227.8" y="94.1" transform="rotate(-90 227.8 94.1)">J8</text>
<text x="229.7" y="94.1" transform="rotate(-90 229.7 94.1)">J2</text>
<text x="231.7" y="94.1" transform="rotate(-90 231.7 94.1)">G8</text>
<text x="233.6" y="94.1" transform="rotate(-90 233.6 94.1)">E1</text>
<text x="235.5" y="94.1" transform="rotate(-90 235.5 94.1)">B3</text>
<text x="237.4" y="94.1" transform="rotate(-90 237.4 94.1)">A9</text>
<text x="127" y="106.2">3</text>
<text x="127" y="104.2">5</text>
<text x="127" y="102.3">7</text>
<text x="134.6" y="106.2">4</text>
<text x="134.6" y="104.2">6</text>
<text x="134.6" y="102.3">8</text>
<text x="127" y="108.1">1</text>
<text x="134.6" y="108.1">2</text>
<text x="222" y="173.4">Title</text>
<text x="222" y="179.1">Size</text>
<text x="229.8" y="175.3">Votex86EX DDR-III Memory</text>
<text x="229.8" y="179.1">Document Number</text>
<text x="285.7" y="179.1">Rev</text>
<text x="222" y="184.9">Date:</text>
<text x="229.8" y="181.1">DM205B</text>
<text x="230" y="184.9">Thursday, November 28, 2013</text>
<text x="260.6" y="184.9">Sheet</text>
<text x="270.3" y="184.9">1</text>
<text x="276.1" y="184.9">of</text>
<text x="281.9" y="184.9">8</text>
<text x="287.7" y="181.1">0.6</text>
</g>
<g font-size="1.7" fill="#f00">
<text x="17.4" y="17">MD0</text>
<text x="61.8" y="17">MA0</text>
<text x="113.9" y="17">MD1</text>
<text x="142.9" y="17">RMD1</text>
<text x="177.6" y="17">MA0</text>
<text x="251" y="17">RMD0</text>
<text x="17.4" y="18.9">MD1</text>
<text x="17.4" y="20.8">MD2</text>
<text x="17.4" y="22.8">MD3</text>
<text x="61.8" y="18.9">MA1</text>
<text x="61.8" y="20.9">MA2</text>
<text x="61.8" y="22.8">MA3</text>
<text x="113.9" y="22.8">MD3</text>
<text x="113.9" y="18.9">MD2</text>
<text x="113.9" y="20.9">MD0</text>
<text x="142.9" y="18.9">RMD2</text>
<text x="142.9" y="20.9">RMD0</text>
<text x="142.9" y="22.8">RMD3</text>
<text x="177.6" y="18.9">MA1</text>
<text x="177.6" y="20.9">MA2</text>
<text x="177.6" y="22.8">MA3</text>
<text x="251" y="18.9">RMD1</text>
<text x="251" y="20.9">RMD7</text>
<text x="251" y="22.8">RMD2</text>
<text x="17.4" y="24.7">MD4</text>
<text x="17.4" y="26.6">MD5</text>
<text x="17.4" y="28.6">MD6</text>
<text x="61.8" y="24.7">MA4</text>
<text x="61.8" y="26.6">MA5</text>
<text x="61.8" y="28.6">MA6</text>
<text x="113.9" y="24.7">MD5</text>
<text x="113.9" y="28.6">MD4</text>
<text x="113.9" y="26.6">MD7</text>
<text x="142.9" y="28.6">RMD4</text>
<text x="142.9" y="26.6">RMD7</text>
<text x="142.9" y="24.7">RMD5</text>
<text x="177.6" y="24.7">MA4</text>
<text x="177.6" y="26.6">MA5</text>
<text x="177.6" y="28.6">MA6</text>
<text x="251" y="26.6">RMD6</text>
<text x="251" y="28.6">RMD3</text>
<text x="251" y="24.7">RMD5</text>
<text x="17.4" y="30.5">MD7</text>
<text x="17.4" y="32.4">MDQM0</text>
<text x="17.4" y="34.4">MDQS0N</text>
<text x="61.8" y="30.5">MA7</text>
<text x="61.8" y="32.4">MA8</text>
<text x="61.8" y="34.4">MA9</text>
<text x="113.9" y="30.5">MD6</text>
<text x="142.9" y="30.5">RMD6</text>
<text x="177.6" y="30.5">MA7</text>
<text x="177.6" y="32.4">MA8</text>
<text x="177.6" y="34.4">MA9</text>
<text x="251" y="34.4">RMDQM0</text>
<text x="251" y="30.5">RMD4</text>
<text x="17.4" y="36.3">MDQS0P</text>
<text x="17.4" y="40.2">MD8</text>
<text x="61.8" y="36.3">MA10</text>
<text x="61.8" y="38.2">MA11</text>
<text x="61.8" y="40.2">MA12</text>
<text x="113.9" y="36.3">MDQS0N</text>
<text x="113.9" y="38.2">MDQS0P</text>
<text x="142.9" y="38.2">RMDQS0P</text>
<text x="142.9" y="36.3">RMDQS0N</text>
<text x="177.6" y="36.3">MA10</text>
<text x="177.6" y="38.2">MA11</text>
<text x="177.6" y="40.2">MA12</text>
<text x="251" y="36.3">RMDQS0P</text>
<text x="251" y="38.2">RMDQS0N</text>
<text x="17.4" y="44">MD10</text>
<text x="17.4" y="45.9">MD11</text>
<text x="17.4" y="47.9">MD12</text>
<text x="17.4" y="42.1">MD9</text>
<text x="61.8" y="42.1">MA13</text>
<text x="61.8" y="44">MA14</text>
<text x="61.8" y="45.9">MA15</text>
<text x="113.9" y="42.1">MDQM0</text>
<text x="142.9" y="42.1">RMDQM0</text>
<text x="177.6" y="42.1">MA13</text>
<text x="177.6" y="44">MA14</text>
<text x="177.6" y="45.9">MA15</text>
<text x="251" y="47.9">RMD14</text>
<text x="251" y="42.1">RMD9</text>
<text x="251" y="44">RMD11</text>
<text x="251" y="45.9">RMD10</text>
<text x="17.4" y="49.8">MD13</text>
<text x="17.4" y="51.7">MD14</text>
<text x="17.4" y="53.7">MD15</text>
<text x="61.8" y="49.8">MBA0</text>
<text x="61.8" y="51.7">MBA1</text>
<text x="61.8" y="53.7">MBA2</text>
<text x="113.9" y="51.7">MD11</text>
<text x="113.9" y="53.7">MD8</text>
<text x="113.9" y="49.8">MD9</text>
<text x="142.9" y="49.8">RMD9</text>
<text x="142.9" y="51.7">RMD11</text>
<text x="142.9" y="53.7">RMD8</text>
<text x="177.6" y="49.8">MBA0</text>
<text x="177.6" y="51.7">MBA1</text>
<text x="177.6" y="53.7">MBA2</text>
<text x="251" y="49.8">RMD8</text>
<text x="251" y="51.7">RMD13</text>
<text x="251" y="53.7">RMD12</text>
<text x="17.4" y="55.6">MDQM1</text>
<text x="17.4" y="57.5">MDQS1N</text>
<text x="17.4" y="59.5">MDQS1P</text>
<text x="61.8" y="57.5">MCS0</text>
<text x="113.9" y="55.6">MD10</text>
<text x="113.9" y="57.5">MD14</text>
<text x="113.9" y="59.5">MD13</text>
<text x="142.9" y="55.6">RMD10</text>
<text x="142.9" y="57.5">RMD14</text>
<text x="142.9" y="59.5">RMD13</text>
<text x="177.6" y="57.5">RMCAS</text>
<text x="177.6" y="59.5">RMRAS</text>
<text x="251" y="59.5">RMDQM1</text>
<text x="251" y="55.6">RMD15</text>
<text x="61.8" y="61.4">MCAS</text>
<text x="61.8" y="63.3">MRAS</text>
<text x="61.8" y="65.2">MWE</text>
<text x="113.9" y="63.3">MD12</text>
<text x="113.9" y="61.4">MD15</text>
<text x="142.9" y="61.4">RMD15</text>
<text x="142.9" y="63.3">RMD12</text>
<text x="177.6" y="61.4">RMWE</text>
<text x="177.6" y="65.2">MCKE0</text>
<text x="177.6" y="63.3">RMCS0</text>
<text x="251" y="61.4">RMDQS1P</text>
<text x="251" y="63.3">RMDQS1N</text>
<text x="61.8" y="67.2">MCKE0</text>
<text x="61.8" y="69.1">MCK0P</text>
<text x="61.8" y="71">MCK0N</text>
<text x="113.9" y="69.1">MDQS1N</text>
<text x="113.9" y="71">MDQS1P</text>
<text x="142.9" y="71">RMDQS1P</text>
<text x="142.9" y="69.1">RMDQS1N</text>
<text x="177.6" y="67.2">MODT0</text>
<text x="177.6" y="71">MDDR_RST</text>
<text x="61.8" y="74.9">MZQ</text>
<text x="113.9" y="74.9">MDQM1</text>
<text x="142.9" y="74.9">RMDQM1</text>
<text x="177.6" y="74.9">RMCK0P</text>
<text x="177.6" y="76.8">RMCK0N</text>
<text x="61.8" y="80.7">MODT0</text>
<text x="61.8" y="82.6">MDDR_RST</text>
<text x="247.1" y="80.7">VREF_DDR</text>
<text x="61.8" y="86.5">VREF_DDR_CHIP</text>
<text x="113.9" y="101.9">MRAS</text>
<text x="142.9" y="101.9">RMRAS</text>
<text x="113.9" y="103.8">MCAS</text>
<text x="113.9" y="105.8">MCS0</text>
<text x="113.9" y="107.7">MWE</text>
<text x="142.9" y="103.8">RMCAS</text>
<text x="142.9" y="105.8">RMCS0</text>
<text x="142.9" y="107.7">RMWE</text>
<text x="113.9" y="123.1">MCK0N</text>
<text x="113.9" y="125.1">MCK0P</text>
<text x="142.9" y="123.1">RMCK0N R80</text>
<text x="142.9" y="125.1">RMCK0P</text>
</g>
<g font-size="1.7" fill="#000080">
<text x="121.6" y="17">RP1</text>
<text x="137.1" y="17">10x4</text>
<text x="195" y="15">U2</text>
<text x="121.6" y="24.7">RP2</text>
<text x="137.1" y="24.7">10x4</text>
<text x="125.5" y="38.2">R2</text>
<text x="125.5" y="36.3">R1</text>
<text x="133.2" y="38.2">10</text>
<text x="133.2" y="36.3">10</text>
<text x="125.5" y="42.1">R3</text>
<text x="133.2" y="42.1">10</text>
<text x="121.6" y="49.8">RP3</text>
<text x="137.1" y="49.8">10x4</text>
<text x="121.6" y="57.5">RP4</text>
<text x="137.1" y="57.5">10x4</text>
<text x="125.5" y="71">R5</text>
<text x="125.5" y="69.1">R6</text>
<text x="133.2" y="71">10</text>
<text x="133.2" y="69.1">10</text>
<text x="251" y="67.2">R4</text>
<text x="251" y="69.1">240 1%</text>
<text x="69.5" y="74.9">R7</text>
<text x="69.5" y="76.8">240 1%</text>
<text x="125.5" y="74.9">R8</text>
<text x="133.2" y="74.9">10</text>
<text x="268.4" y="73">R9</text>
<text x="276.1" y="74.9">C1</text>
<text x="85" y="78.8">R78</text>
<text x="92.7" y="80.7">C148</text>
<text x="268.4" y="78.8">499 1%</text>
<text x="276.1" y="78.8">104</text>
<text x="85" y="84.5">499 1%</text>
<text x="92.7" y="84.5">104</text>
<text x="260.6" y="86.5">C2</text>
<text x="264.5" y="86.5">C149</text>
<text x="268.4" y="84.5">R10</text>
<text x="276.1" y="84.5">C4</text>
<text x="276.1" y="88.4">104</text>
<text x="80.3" y="90.3">C5</text>
<text x="80.3" y="92.6">104</text>
<text x="85" y="90.3">R79</text>
<text x="92.7" y="90.3">C150</text>
<text x="92.7" y="94.2">104</text>
<text x="241.3" y="94.2">DDRIII 64MX16</text>
<text x="260.6" y="90.3">104</text>
<text x="264.5" y="90.3">104</text>
<text x="268.4" y="90.3">499 1%</text>
<text x="85" y="96.1">499 1%</text>
<text x="121.6" y="101.9">RP5</text>
<text x="137.1" y="101.9">10x4</text>
<text x="125.5" y="123.1">R11</text>
<text x="125.5" y="125.1">R12</text>
<text x="133.2" y="123.1">10</text>
<text x="133.2" y="125.1">10</text>
<text x="158.3" y="123.1">100</text>
</g>
<g font-size="1.7" fill="#004080">
<text x="33.8" y="18.2">DQ00</text>
<text x="33.8" y="20.1">DQ01</text>
<text x="33.8" y="22">DQ02</text>
<text x="33.8" y="23.9">DQ03</text>
<text x="49.5" y="18.2">MA0</text>
<text x="49.5" y="20.1">MA1</text>
<text x="49.5" y="22">MA2</text>
<text x="49.5" y="23.9">MA3</text>
<text x="196" y="18.2">A0</text>
<text x="196" y="20.1">A1</text>
<text x="196" y="22">A2</text>
<text x="196" y="23.9">A3</text>
<text x="201.6" y="21.4" transform="rotate(-90 201.6 21.4)">VDDQ</text>
<text x="203.5" y="21.4" transform="rotate(-90 203.5 21.4)">VDDQ</text>
<text x="205.5" y="21.4" transform="rotate(-90 205.5 21.4)">VDDQ</text>
<text x="207.4" y="21.4" transform="rotate(-90 207.4 21.4)">VDDQ</text>
<text x="209.3" y="21.4" transform="rotate(-90 209.3 21.4)">VDDQ</text>
<text x="211.3" y="21.4" transform="rotate(-90 211.3 21.4)">VDDQ</text>
<text x="213.2" y="21.4" transform="rotate(-90 213.2 21.4)">VDDQ</text>
<text x="215.1" y="21.4" transform="rotate(-90 215.1 21.4)">VDDQ</text>
<text x="217" y="21.4" transform="rotate(-90 217 21.4)">VDDQ</text>
<text x="219" y="20" transform="rotate(-90 219 20)">VDD</text>
<text x="220.9" y="20" transform="rotate(-90 220.9 20)">VDD</text>
<text x="222.8" y="20" transform="rotate(-90 222.8 20)">VDD</text>
<text x="224.8" y="20" transform="rotate(-90 224.8 20)">VDD</text>
<text x="226.7" y="20" transform="rotate(-90 226.7 20)">VDD</text>
<text x="228.6" y="20" transform="rotate(-90 228.6 20)">VDD</text>
<text x="230.6" y="20" transform="rotate(-90 230.6 20)">VDD</text>
<text x="232.5" y="20" transform="rotate(-90 232.5 20)">VDD</text>
<text x="234.4" y="20" transform="rotate(-90 234.4 20)">VDD</text>
<text x="235.8" y="18.2">DQL0</text>
<text x="235.8" y="22">DQL2</text>
<text x="235.8" y="23.9">DQL3</text>
<text x="235.9" y="20.1">DUL1</text>
<text x="33.8" y="25.9">DQ04</text>
<text x="33.8" y="27.8">DQ05</text>
<text x="33.8" y="29.7">DQ06</text>
<text x="49.5" y="25.9">MA4</text>
<text x="49.5" y="27.8">MA5</text>
<text x="49.5" y="29.7">MA6</text>
<text x="196" y="25.9">A4</text>
<text x="196" y="27.8">A5</text>
<text x="196" y="29.7">A6</text>
<text x="235.8" y="25.9">DQL4</text>
<text x="235.8" y="27.8">DQL5</text>
<text x="235.8" y="29.7">DQL6</text>
<text x="33.8" y="33.6">DM0</text>
<text x="33.8" y="31.7">DQ07</text>
<text x="33.8" y="35.5">DQS0N</text>
<text x="49.5" y="31.7">MA7</text>
<text x="49.5" y="33.6">MA8</text>
<text x="49.5" y="35.5">MA9</text>
<text x="196" y="31.7">A7</text>
<text x="196" y="33.6">A8</text>
<text x="196" y="35.5">A9</text>
<text x="235.8" y="31.7">DQL7</text>
<text x="236.7" y="35.5">DML</text>
<text x="33.8" y="41.3">DQ08</text>
<text x="33.8" y="37.5">DQS0P</text>
<text x="48.6" y="37.5">MA10</text>
<text x="48.6" y="39.4">MA11</text>
<text x="48.6" y="41.3">MA12</text>
<text x="196" y="37.5">A10/AP</text>
<text x="196" y="39.4">A11</text>
<text x="196" y="41.3">A12/BC#</text>
<text x="235.6" y="37.5">DQSL</text>
<text x="235.6" y="39.4">DQSL</text>
<text x="33.8" y="43.2">DQ09</text>
<text x="33.8" y="45.2">DQ10</text>
<text x="33.8" y="47.1">DQ11</text>
<text x="48.6" y="43.2">MA13</text>
<text x="48.6" y="45.2">MA14</text>
<text x="48.6" y="47.1">MA15</text>
<text x="196" y="43.2">A13</text>
<text x="196" y="45.2">A14</text>
<text x="196" y="47.1">A15</text>
<text x="235.5" y="43.2">DQU0</text>
<text x="235.5" y="45.2">DQU1</text>
<text x="235.5" y="47.1">DQU2</text>
<text x="33.8" y="49">DQ12</text>
<text x="33.8" y="51">DQ13</text>
<text x="33.8" y="52.9">DQ14</text>
<text x="49.8" y="51">BA0</text>
<text x="49.8" y="52.9">BA1</text>
<text x="196" y="51">BA0</text>
<text x="196" y="52.9">BA1</text>
<text x="235.5" y="49">DQU3</text>
<text x="235.5" y="51">DQU4</text>
<text x="235.5" y="52.9">DQU5</text>
<text x="33.8" y="56.8">DM1</text>
<text x="33.8" y="54.8">DQ15</text>
<text x="33.8" y="58.7">DQS1N</text>
<text x="49.7" y="58.7">CS0</text>
<text x="49.8" y="54.8">BA2</text>
<text x="196" y="54.8">BA2</text>
<text x="196" y="58.7">CAS</text>
<text x="235.5" y="54.8">DQU6</text>
<text x="235.5" y="56.8">DQU7</text>
<text x="33.8" y="60.6">DQS1P</text>
<text x="49.5" y="62.5">CAS</text>
<text x="49.5" y="64.5">RAS</text>
<text x="49.7" y="60.6">CS1</text>
<text x="196" y="64.5">CS</text>
<text x="196" y="60.6">RAS</text>
<text x="196" y="62.5">WE</text>
<text x="235.3" y="62.5">DQSU</text>
<text x="235.3" y="64.5">DQSU</text>
<text x="236.4" y="60.6">DMU</text>
<text x="41.3" y="70.3">SDRAMCLK0P</text>
<text x="48.6" y="68.3">CKE0</text>
<text x="50.2" y="66.4">WE</text>
<text x="196" y="66.4">CKE</text>
<text x="196" y="68.3">ODT</text>
<text x="238" y="68.3">ZQ</text>
<text x="41.3" y="72.2">SDRAMCLK0N</text>
<text x="49.7" y="76.1">ZQ0</text>
<text x="196" y="76.1">CK</text>
<text x="196" y="78">CK</text>
<text x="196" y="72.2">RESET</text>
<text x="236.9" y="78">NC4</text>
<text x="236.9" y="76.1">NC3</text>
<text x="236.9" y="74.1">NC2</text>
<text x="236.9" y="72.2">NC1</text>
<text x="43" y="81.9">TEST_ODT0</text>
<text x="43" y="79.9">TEST_ODT1</text>
<text x="49.6" y="83.8">RST</text>
<text x="233.1" y="83.8">VREFDQ</text>
<text x="233.3" y="81.9">VREFCA</text>
<text x="48.5" y="87.7">VREF</text>
<text x="199.7" y="89.7" transform="rotate(-90 199.7 89.7)">VSSQ</text>
<text x="201.6" y="89.7" transform="rotate(-90 201.6 89.7)">VSSQ</text>
<text x="203.5" y="89.7" transform="rotate(-90 203.5 89.7)">VSSQ</text>
<text x="205.5" y="89.7" transform="rotate(-90 205.5 89.7)">VSSQ</text>
<text x="207.4" y="89.7" transform="rotate(-90 207.4 89.7)">VSSQ</text>
<text x="209.3" y="89.7" transform="rotate(-90 209.3 89.7)">VSSQ</text>
<text x="211.3" y="89.7" transform="rotate(-90 211.3 89.7)">VSSQ</text>
<text x="213.2" y="89.7" transform="rotate(-90 213.2 89.7)">VSSQ</text>
<text x="215.1" y="89.7" transform="rotate(-90 215.1 89.7)">VSSQ</text>
<text x="217" y="89.7" transform="rotate(-90 217 89.7)">VSS</text>
<text x="219" y="89.7" transform="rotate(-90 219 89.7)">VSS</text>
<text x="220.9" y="89.7" transform="rotate(-90 220.9 89.7)">VSS</text>
<text x="222.8" y="89.7" transform="rotate(-90 222.8 89.7)">VSS</text>
<text x="224.8" y="89.7" transform="rotate(-90 224.8 89.7)">VSS</text>
<text x="226.7" y="89.7" transform="rotate(-90 226.7 89.7)">VSS</text>
<text x="228.6" y="89.7" transform="rotate(-90 228.6 89.7)">VSS</text>
<text x="230.6" y="89.7" transform="rotate(-90 230.6 89.7)">VSS</text>
<text x="232.5" y="89.7" transform="rotate(-90 232.5 89.7)">VSS</text>
<text x="234.4" y="89.7" transform="rotate(-90 234.4 89.7)">VSS</text>
<text x="236.3" y="89.7" transform="rotate(-90 236.3 89.7)">VSS</text>
<text x="238.3" y="89.7" transform="rotate(-90 238.3 89.7)">VSS</text>
</g>
<g font-size="1.4">
<text x="30.9" y="1.5">5</text>
<text x="88.8" y="1.5">4</text>
<text x="146.7" y="1.5">3</text>
<text x="204.7" y="1.5">2</text>
<text x="262.6" y="1.5">1</text>
<text x=".5" y="26.1">D</text>
<text x="292" y="26.1">D</text>
<text x=".5" y="71.9">C</text>
<text x="292" y="71.9">C</text>
<text x=".5" y="117.8">B</text>
<text x="292" y="117.8">B</text>
<text x=".5" y="163.6">A</text>
<text x="292" y="163.6">A</text>
<text x="30.9" y="186.8">5</text>
<text x="88.8" y="186.8">4</text>
<text x="146.7" y="186.8">3</text>
<text x="204.7" y="186.8">2</text>
<text x="262.6" y="186.8">1</text>
</g>
</svg>
